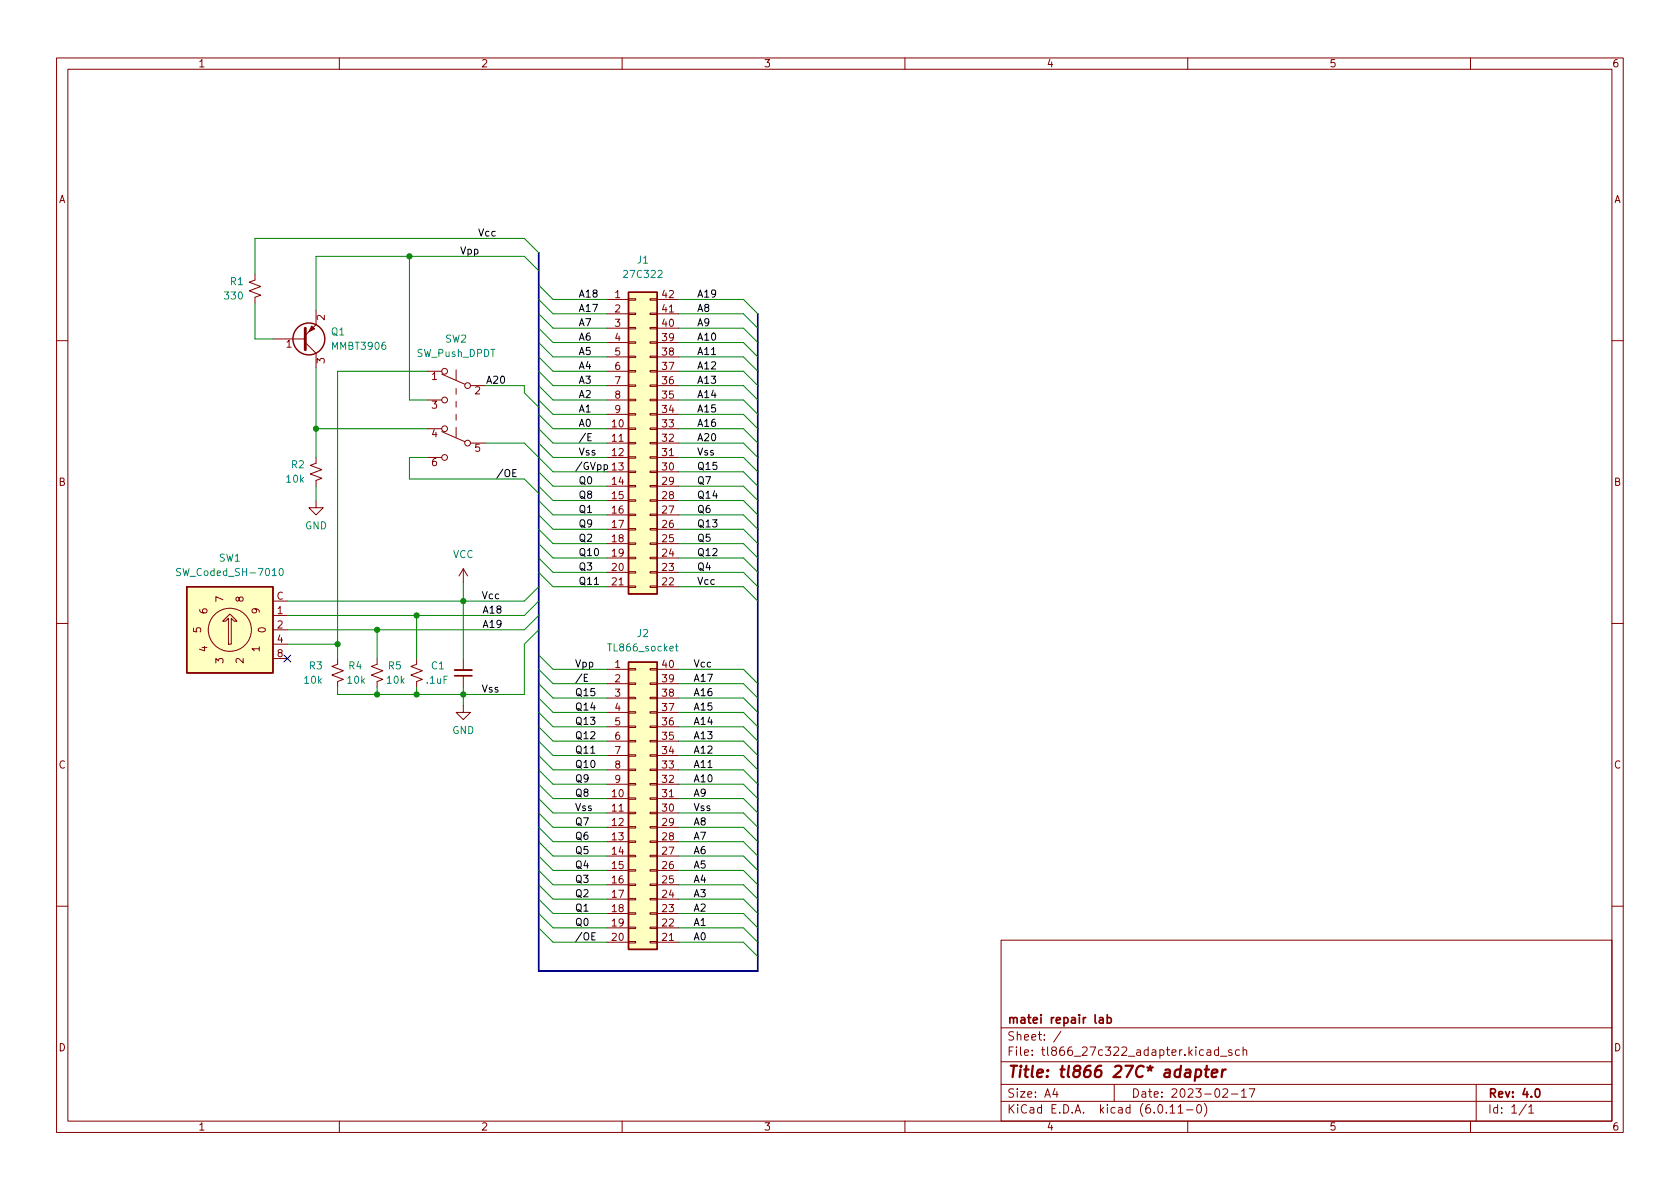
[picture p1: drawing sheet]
<svg xmlns="http://www.w3.org/2000/svg" width="297mm" height="210mm" viewBox="0 0 297 210" stroke-linecap="round" stroke-linejoin="round" font-family="sans-serif">
<g fill="none" stroke="#840000" stroke-width=".18">
<path d="M10 10.2h277v190.1h-277zM12 12.2h273v186.1h-273zM60 10.2v2M110 10.2v2M160 10.2v2M210 10.2v2M260 10.2v2M45.1 48.5v1l-1 .4 2 .8-2 .7 2 .8-1 .4v1M48.3 59.9h5.7M55.9 54.9v2.5l-1.9 1.9M57.3 55.8v.8l-.9-.8-.3 .2 .1 .5M107.3 53h3.8"/>
<path d="M107.3 55.5h3.8M107.3 58h3.8M111.1 57.9h1.3v.3h-1.3zM111.1 55.4h1.3v.2h-1.3zM111.1 52.8h1.3v.3h-1.3zM114.9 57.9h1.3v.3h-1.3zM114.9 55.4h1.3v.2h-1.3zM114.9 52.8h1.3v.3h-1.3zM116.2 53h3.8M116.2 55.5h3.8M116.2 58h3.8M118.4 55.2h.7"/>
<path d="M10 60.2h2M50.8 60.5l.3-.4v1.3M54 60.6l1.9 1.9v2.5M56.1 64.2v-.8l.5 .4 .1-.4h.5l.1 .2-.1 .6M75.6 65.7h2.5M75.6 70.7h2.5M75.6 75.8h2.5M76.4 70.9h.8l-.4 .5 .3 .1v.6l-.1 .1-.6-.1M76.5 66.2l.3-.4v1.3M76.8 75.9l-.3 1h.8M78.1 76.3l4.1 1.8M78.1 66.2l4.1 1.7"/>
<path d="M80.6 65.4v1.8M80.6 68.7v1M80.6 71v1M80.6 73.3v1M80.6 75.6v1.7M83.2 68.2h2.5M83.2 78.4h2.5M84.1 68.5l.5-.1 .2 .3-.8 1h.8M84.8 78.5h-.6l-.1 .7 .2-.2 .4 .1 .1 .2v.4l-.2 .1-.5-.1M107.3 65.7h3.8M107.3 68.2h3.8M107.3 70.7h3.8"/>
<path d="M107.3 75.8h3.8M107.3 78.4h3.8M107.3 73.3h3.8M107.3 63.1h3.8M107.3 60.6h3.8M109.5 78h.7M111.1 78.2h1.3v.3h-1.3zM111.1 75.7h1.3v.2h-1.3zM111.1 73.1h1.3v.3h-1.3zM111.1 70.6h1.3v.3h-1.3zM111.1 68.1h1.3v.2h-1.3zM111.1 65.5h1.3v.3h-1.3z"/>
<path d="M111.1 63h1.3v.2h-1.3zM111.1 60.4h1.3v.3h-1.3zM114.9 78.2h1.3v.3h-1.3zM114.9 75.7h1.3v.2h-1.3zM114.9 73.1h1.3v.3h-1.3zM114.9 70.6h1.3v.3h-1.3zM114.9 68.1h1.3v.2h-1.3zM114.9 65.5h1.3v.3h-1.3zM114.9 63h1.3v.2h-1.3zM114.9 60.4h1.3v.3h-1.3zM116.2 65.7h3.8M116.2 68.2h3.8"/>
<path d="M116.2 70.7h3.8M116.2 75.8h3.8M116.2 78.4h3.8M116.2 73.3h3.8M116.2 63.1h3.8M116.2 60.6h3.8M285 60.2h2M55.9 80.9v1l-1 .4 2 .8-2 .7 2 .8-1 .4v1M55.9 88.5v1.3h1.2l-1.2 1.3-1.3-1.3h1.3M75.6 80.9h2.5M77.1 81.1h-.4a.85 .85 0 0 0 0 1.3l.4-.2 .1-.4-.2-.2h-.4l-.1 .2M107.3 80.9h3.8"/>
<path d="M107.3 83.4h3.8M107.3 86h3.8M107.3 88.5h3.8M107.3 91.1h3.8M107.3 93.6h3.8M107.3 96.1h3.8M107.3 98.7h3.8M111.1 98.5h1.3v.3h-1.3zM111.1 96h1.3v.3h-1.3zM111.1 93.5h1.3v.2h-1.3zM111.1 90.9h1.3v.3h-1.3zM111.1 88.4h1.3v.2h-1.3z"/>
<path d="M111.1 85.8h1.3v.3h-1.3zM111.1 83.3h1.3v.3h-1.3zM111.1 80.8h1.3v.2h-1.3zM114.9 98.5h1.3v.3h-1.3zM114.9 96h1.3v.3h-1.3zM114.9 93.5h1.3v.2h-1.3zM114.9 90.9h1.3v.3h-1.3zM114.9 88.4h1.3v.2h-1.3zM114.9 85.8h1.3v.3h-1.3zM114.9 83.3h1.3v.3h-1.3zM114.9 80.8h1.3v.2h-1.3zM116.2 80.9h3.8"/>
<path d="M116.2 83.4h3.8M116.2 86h3.8M116.2 88.5h3.8M116.2 91.1h3.8M116.2 93.6h3.8M116.2 96.1h3.8M116.2 98.7h3.8M118.4 80.6h.7M10 110.2h2M39.4 109.8l1.2-1.2 1.3 1.2h-.5l-.5-.5v4.6h-.5v-4.6l-.5 .5zM48.3 108.8h2.5M48.3 111.4h2.5"/>
<path d="M48.3 113.9h2.5M48.3 116.5h2.5M48.3 106.3h2.5M59.7 116.5v1l-1 .4 2 .7-2 .8 2 .7-1 .4v1M66.7 116.5v1l-1 .4 2 .7-2 .8 2 .7-1 .4v1M73.7 116.5v1l-1.1 .4 2.1 .7-2.1 .8 2.1 .7-1 .4v1M81.9 100.6v2.5M81.9 116.5v2M81.9 119.5v2M81.9 100.6l.8 1.2M81.9 100.6l-.7 1.2M107.3 101.2h3.8"/>
<path d="M107.3 103.8h3.8M107.3 118.4h3.8M109.5 103.4h.7M111.1 103.6h1.3v.3h-1.3zM111.1 101.1h1.3v.2h-1.3zM111.1 118.2h1.3v.3h-1.3zM114.9 103.6h1.3v.3h-1.3zM114.9 101.1h1.3v.2h-1.3zM114.9 118.2h1.3v.3h-1.3zM116.2 101.2h3.8M116.2 103.8h3.8M116.2 118.4h3.8"/>
<path d="M285 110.2h2M81.9 124.7v1.3h-1.3l1.3 1.2 1.3-1.2h-1.3M107.3 120.9h3.8M107.3 123.4h3.8M107.3 138.7h3.8M107.3 136.1h3.8M107.3 133.6h3.8M107.3 131.1h3.8M107.3 128.5h3.8M107.3 126h3.8M111.1 138.6h1.3v.2h-1.3zM111.1 136h1.3v.3h-1.3z"/>
<path d="M111.1 133.5h1.3v.2h-1.3zM111.1 130.9h1.3v.3h-1.3zM111.1 128.4h1.3v.2h-1.3zM111.1 125.9h1.3v.2h-1.3zM111.1 123.3h1.3v.3h-1.3zM111.1 120.8h1.3v.2h-1.3zM114.9 138.6h1.3v.2h-1.3zM114.9 136h1.3v.3h-1.3zM114.9 133.5h1.3v.2h-1.3zM114.9 130.9h1.3v.3h-1.3zM114.9 128.4h1.3v.2h-1.3zM114.9 125.9h1.3v.2h-1.3z"/>
<path d="M114.9 123.3h1.3v.3h-1.3zM114.9 120.8h1.3v.2h-1.3zM116.2 120.9h3.8M116.2 123.4h3.8M116.2 138.7h3.8M116.2 136.1h3.8M116.2 133.6h3.8M116.2 131.1h3.8M116.2 128.5h3.8M116.2 126h3.8M107.3 141.2h3.8M107.3 143.8h3.8"/>
<path d="M107.3 146.3h3.8M107.3 148.8h3.8M107.3 151.4h3.8M107.3 153.9h3.8M107.3 156.5h3.8M107.3 159h3.8M109.5 143.4h.7M111.1 158.9h1.3v.2h-1.3zM111.1 156.3h1.3v.3h-1.3zM111.1 153.8h1.3v.2h-1.3zM111.1 151.3h1.3v.2h-1.3zM111.1 148.7h1.3v.3h-1.3z"/>
<path d="M111.1 146.2h1.3v.2h-1.3zM111.1 143.6h1.3v.3h-1.3zM111.1 141.1h1.3v.2h-1.3zM114.9 158.9h1.3v.2h-1.3zM114.9 156.3h1.3v.3h-1.3zM114.9 153.8h1.3v.2h-1.3zM114.9 151.3h1.3v.2h-1.3zM114.9 148.7h1.3v.3h-1.3zM114.9 146.2h1.3v.2h-1.3zM114.9 143.6h1.3v.3h-1.3zM114.9 141.1h1.3v.2h-1.3zM116.2 141.2h3.8"/>
<path d="M116.2 143.8h3.8M116.2 146.3h3.8M116.2 148.8h3.8M116.2 151.4h3.8M116.2 153.9h3.8M116.2 156.5h3.8M116.2 159h3.8M118.4 140.9h.7M10 160.2h2M107.3 161.5h3.8M107.3 164.1h3.8M107.3 166.6h3.8"/>
<path d="M111.1 166.5h1.3v.2h-1.3zM111.1 164h1.3v.2h-1.3zM111.1 161.4h1.3v.3h-1.3zM114.9 166.5h1.3v.2h-1.3zM114.9 164h1.3v.2h-1.3zM114.9 161.4h1.3v.3h-1.3zM116.2 161.5h3.8M116.2 164.1h3.8M116.2 166.6h3.8M118.4 166.3h.7M177 166.3h108v32h-108zM285 160.2h2"/>
<path d="M60 198.3v2M110 198.3v2M160 198.3v2M177 194.8h108M177 191.8h108M177 187.8h108M177 181.8h108M182.5 186.5v.1M182.5 185.7v.1M184.6 183.8v.1M184.6 183v.1M187.6 182.4l-1.3 1.9"/>
<path d="M197 191.8v3M210 198.3v2M211.8 195.4l.1-.1a.81 .81 0 0 1 .6 .7 .81 .81 0 0 1-.3 .8h-.1a.81 .81 0 0 1-.6-.6 .81 .81 0 0 1 .3-.8zM212.9 195.1a1.72 1.72 0 0 1 0 2.3M215.8 186.8h1.1M217.7 193.5h1.2M217.8 185.7l-.4-.1-.2 .2 .1 .3 .5 .1v.4h-.6M219.1 185.7l-.4-.1-.3 .3v.4l.2 .3h.5M219.5 193l.4-.5v1.5M219.5 194h.9M219.8 185.8l.2-.2 .4 .1v.9M219.8 185.1v1.5"/>
<path d="M220.9 192.5h1l-.7 1.5M260 198.3v2M261 191.8v6.5M270.3 195.8l.4-.5v1.5M270.3 196.8h.9"/>
<circle cx="78.6" cy="70.7" r=".51"/>
<circle cx="78.6" cy="75.8" r=".51"/>
<circle cx="78.6" cy="65.7" r=".51"/>
<circle cx="82.7" cy="68.2" r=".51"/>
<circle cx="82.7" cy="78.4" r=".51"/>
<circle cx="78.6" cy="80.9" r=".51"/>
<circle cx="40.6" cy="111.4" r="3.8"/>
</g>
<path d="M194.7 188.5a.91 .91 0 0 0-1 .8l-.1 .8 .1 .3a.66 .66 0 0 0 1-.3l.1-.5-.2-.3a.66 .66 0 0 0-1 .3" fill="none" stroke="#840000" stroke-width=".4"/>
<path d="M80.4 119.5h3M184.1 179.4v.2M184.1 179.9v1" fill="none" stroke="#840000" stroke-width=".3"/>
<path d="M54 58v3.8" fill="none" stroke="#840000" stroke-width=".51"/>
<path d="M55.1 57.7l.5 .5-1 .5z" fill="#840000" stroke="#840000" stroke-width=".18"/>
<g fill="none" stroke="#840000" stroke-width=".25">
<path d="M111.1 51.7h5.1v53.3h-5.1zM33 103.8h15.3v15.2h-15.3zM111.1 117.1h5.1v50.8h-5.1z"/>
<circle cx="54.6" cy="59.9" r="2.82"/>
</g>
<path d="M116.4 47.9l.4-.1 .3 .4-.8 .9h.8M68.1 60.5l-.3 .1a.86 .86 0 0 0 0 1.2l.4-.1v-.5l-.2-.2-.4 .1-.1 .1M48.1 100.9l.4-.4v1.3M48.1 101.8h.8M49.5 100.6l.2-.1a.68 .68 0 0 1 .4 .7 .68 .68 0 0 1-.4 .6l-.2-.1-.2-.4zM118.4 114.7l.6-.1v-.3h-.4l-.2 .2 .1 .6h.5M119.4 114.3h.5M119.6 113.9v1l.3 .2" fill="none" stroke="#008484" stroke-width=".18"/>
<g fill="#ffffc2" stroke="#ffffc2" stroke-width=".18">
<path d="M111.1 51.7h5.1v53.3h-5.1z"/>
<path d="M33 103.8h15.3v15.2h-15.3z"/>
<path d="M111.1 117.1h5.1v50.8h-5.1z"/>
</g>
<path d="M80.4 118.5h3" fill="none" stroke="#840000" stroke-width=".33"/>
<path d="M104.5 76.7h-.6v1.2h.6M91.3 83h-.6v1.3h.6M106.8 82.2h.4l.2 .2-.1 .6h-.5M103.9 119.2h-.6v1.3h.6M105.2 164.9h-.6v1.3h.6" fill="none" stroke="#000" stroke-width=".18"/>
<path d="M95.2 44.7v127h38.8v-116.2" fill="none" stroke="#000084" stroke-width=".3"/>
<g fill="none" stroke="#008400" stroke-width=".18">
<path d="M45.1 53.6v6.3h3.2M72.4 45.3v25.4h3.2M95.2 47.9l-2.5-2.6h-36.8v9.6M95.2 50.4l2.6 2.6h9.5M95.2 53l2.6 2.5h9.5M95.2 55.5l2.6 2.5h9.5M95.2 58l2.6 2.6h9.5M95.2 44.7l-2.5-2.5h-47.6v6.3M120 53h11.4l2.6 2.5M120 55.5h11.4l2.6 2.5M120 58h11.4l2.6 2.6M55.9 65v15.9"/>
<path d="M55.9 75.8h19.7M75.6 65.7h-15.9v50.8M85.7 68.2h7v1.3l2.5 2.5M85.7 78.4h7l5.1 5h9.5M95.2 75.8l2.6 2.6h9.5M95.2 78.4l2.6 2.5h9.5M95.2 68.2l2.6 2.5h9.5M95.2 63.1l2.6 2.6h9.5M95.2 73.3l2.6 2.5h9.5M95.2 70.7l2.6 2.6h9.5M95.2 65.7l2.6 2.5h9.5M95.2 60.6l2.6 2.5h9.5"/>
<path d="M120 78.4h11.4l2.6 2.5M120 70.7h11.4l2.6 2.6M120 65.7h11.4l2.6 2.5M120 75.8h11.4l2.6 2.6M120 73.3h11.4l2.6 2.5M120 60.6h11.4l2.6 2.5M120 68.2h11.4l2.6 2.5M120 63.1h11.4l2.6 2.6M55.9 86v2.5M75.6 80.9h-3.2v3.8h20.3l2.5 2.5M95.2 83.4l2.6 2.6h9.5M95.2 98.7l2.6 2.5h9.5"/>
<path d="M95.2 96.1l2.6 2.6h9.5M95.2 88.5l2.6 2.6h9.5M95.2 86l2.6 2.5h9.5M95.2 91.1l2.6 2.5h9.5M95.2 93.6l2.6 2.5h9.5M120 83.4h11.4l2.6 2.6M120 86h11.4l2.6 2.5M120 98.7h11.4l2.6 2.5M120 80.9h11.4l2.6 2.5M120 91.1h11.4l2.6 2.5M120 88.5h11.4l2.6 2.6M120 93.6h11.4l2.6 2.5"/>
<path d="M120 96.1h11.4l2.6 2.6M50.8 113.9h8.9M66.7 111.4v5.1M73.7 108.8v7.7M81.9 103.1v13.4M95.2 111.4l-2.5 2.5v8.9h-33v-1.3M95.2 106.3l-2.5 2.5h-41.9M95.2 108.8l-2.5 2.6h-41.9M95.2 103.8l-2.5 2.5h-41.9M95.2 101.2l2.6 2.6h9.5M95.2 118.4l2.6 2.5h9.5M95.2 115.8l2.6 2.6h9.5"/>
<path d="M120 101.2h11.4l2.6 2.6M120 103.8h11.4l2.6 2.5M120 118.4h11.4l2.6 2.5M66.7 121.5v1.3M73.7 121.5v1.3M81.9 121.5v3.2M95.2 120.9l2.6 2.5h9.5M95.2 128.5l2.6 2.6h9.5M95.2 126l2.6 2.5h9.5M95.2 136.1l2.6 2.6h9.5M95.2 133.6l2.6 2.5h9.5M95.2 123.4l2.6 2.6h9.5"/>
<path d="M95.2 131.1l2.6 2.5h9.5M95.2 138.7l2.6 2.5h9.5M120 123.4h11.4l2.6 2.6M120 131.1h11.4l2.6 2.5M120 120.9h11.4l2.6 2.5M120 128.5h11.4l2.6 2.6M120 138.7h11.4l2.6 2.5M120 136.1h11.4l2.6 2.6M120 126h11.4l2.6 2.5M120 133.6h11.4l2.6 2.5M95.2 141.2l2.6 2.6h9.5M95.2 148.8l2.6 2.6h9.5"/>
<path d="M95.2 146.3l2.6 2.5h9.5M95.2 156.5l2.6 2.5h9.5M95.2 153.9l2.6 2.6h9.5M95.2 159l2.6 2.5h9.5M95.2 151.4l2.6 2.5h9.5M95.2 143.8l2.6 2.5h9.5M120 143.8h11.4l2.6 2.5M120 151.4h11.4l2.6 2.5M120 148.8h11.4l2.6 2.6M120 159h11.4l2.6 2.5M120 156.5h11.4l2.6 2.5M120 153.9h11.4l2.6 2.6"/>
<path d="M120 141.2h11.4l2.6 2.6M120 146.3h11.4l2.6 2.5M95.2 161.5l2.6 2.6h9.5M95.2 164.1l2.6 2.5h9.5M120 161.5h11.4l2.6 2.6M120 164.1h11.4l2.6 2.5M120 166.6h11.4l2.6 2.6"/>
</g>
<path d="M50.2 115.8l1.2 1.3M51.4 115.8l-1.2 1.3" fill="none" stroke="#000084" stroke-width=".18"/>
<g fill="#008400" stroke="#008400" stroke-width=".18">
<circle cx="55.9" cy="75.8" r=".46"/>
<circle cx="66.7" cy="111.4" r=".46"/>
<circle cx="59.7" cy="113.9" r=".46"/>
<circle cx="66.7" cy="122.8" r=".46"/>
<circle cx="73.7" cy="122.8" r=".46"/>
<circle cx="73.7" cy="108.8" r=".46"/>
<circle cx="81.9" cy="106.3" r=".46"/>
<circle cx="81.9" cy="122.8" r=".46"/>
<circle cx="72.4" cy="45.3" r=".46"/>
</g>
<g font-size="2.8" fill="#840000">
<text x="178" y="191.2">Title:</text>
<text x="187.3" y="191.2">tl866</text>
<text x="197.1" y="191.2">27C*</text>
<text x="206.3" y="191.2">adapter</text>
</g>
<g font-size="2.1" fill="#840000">
<text x="178" y="184.5">Sheet:</text>
<text x="178" y="181.5">matei</text>
<text x="185.7" y="181.5">repair</text>
<text x="193.7" y="181.5">lab</text>
<text x="178" y="187.2">File:</text>
<text x="184.4" y="187.2">tl866_27c322_adapter.kicad_sch</text>
<text x="178" y="197.4">KiCad</text>
<text x="178" y="194.6">Size:</text>
<text x="184.7" y="194.6">A4</text>
<text x="185.7" y="197.4">E.D.A.</text>
<text x="194.6" y="197.4">kicad</text>
<text x="200" y="194.6">Date:</text>
<text x="201.8" y="197.4">(6.0.11-0)</text>
<text x="207" y="194.6">2023-02-17</text>
<text x="263" y="194.6">Rev:</text>
<text x="263" y="197.4">Id:</text>
<text x="267.1" y="197.4">1/1</text>
<text x="269.1" y="194.6">4.0</text>
</g>
<g font-size="1.8" fill="#840000">
<text x="35" y="12.3">1</text>
<text x="85" y="12.3">2</text>
<text x="135" y="12.3">3</text>
<text x="185" y="12.3">4</text>
<text x="235" y="12.3">5</text>
<text x="285" y="12.3">6</text>
<text x="10.4" y="36.3">A</text>
<text x="285.4" y="36.3">A</text>
<text x="108.5" y="52.7">1</text>
<text x="116.8" y="52.7">42</text>
<text x="108.5" y="55.2">2</text>
<text x="108.5" y="57.8">3</text>
<text x="116.8" y="57.8">40</text>
<text x="116.8" y="55.2">41</text>
<text x="50.4" y="62.2">1</text>
<text x="108.5" y="60.3">4</text>
<text x="108.5" y="62.9">5</text>
<text x="108.5" y="65.4">6</text>
<text x="116.8" y="65.4">37</text>
<text x="116.8" y="62.9">38</text>
<text x="116.8" y="60.3">39</text>
<text x="76.2" y="68">1</text>
<text x="108.5" y="67.9">7</text>
<text x="108.5" y="70.5">8</text>
<text x="116.8" y="70.5">35</text>
<text x="116.8" y="67.9">36</text>
<text x="107.9" y="75.6">10</text>
<text x="108.5" y="73">9</text>
<text x="116.8" y="75.6">33</text>
<text x="116.8" y="73">34</text>
<text x="76.2" y="78.1">4</text>
<text x="107.9" y="78.1">11</text>
<text x="107.9" y="80.6">12</text>
<text x="107.9" y="83.2">13</text>
<text x="116.8" y="83.2">30</text>
<text x="116.8" y="80.6">31</text>
<text x="116.8" y="78.1">32</text>
<text x="10.3" y="86.3">B</text>
<text x="107.9" y="85.7">14</text>
<text x="107.9" y="88.3">15</text>
<text x="116.8" y="88.3">28</text>
<text x="116.8" y="85.7">29</text>
<text x="285.3" y="86.3">B</text>
<text x="107.9" y="90.8">16</text>
<text x="107.9" y="93.3">17</text>
<text x="107.9" y="95.9">18</text>
<text x="116.8" y="95.9">25</text>
<text x="116.8" y="93.3">26</text>
<text x="116.8" y="90.8">27</text>
<text x="107.9" y="98.4">19</text>
<text x="107.9" y="101">20</text>
<text x="116.8" y="101">23</text>
<text x="116.8" y="98.4">24</text>
<text x="39.9" y="106.6" transform="rotate(-90 39.9 106.6)">7</text>
<text x="43.4" y="106.6" transform="rotate(-90 43.4 106.6)">8</text>
<text x="48.8" y="106">C</text>
<text x="107.9" y="103.5">21</text>
<text x="116.8" y="103.5">22</text>
<text x="35.9" y="112.1" transform="rotate(-90 35.9 112.1)">5</text>
<text x="37" y="108.7" transform="rotate(-90 37 108.7)">6</text>
<text x="46.3" y="108.7" transform="rotate(-90 46.3 108.7)">9</text>
<text x="47.4" y="112.1" transform="rotate(-90 47.4 112.1)">0</text>
<text x="48.8" y="108.6">1</text>
<text x="48.8" y="111.1">2</text>
<text x="48.8" y="113.7">4</text>
<text x="37" y="115.4" transform="rotate(-90 37 115.4)">4</text>
<text x="39.9" y="117.5" transform="rotate(-90 39.9 117.5)">3</text>
<text x="43.4" y="117.5" transform="rotate(-90 43.4 117.5)">2</text>
<text x="46.3" y="115.4" transform="rotate(-90 46.3 115.4)">1</text>
<text x="48.8" y="116.2">8</text>
<text x="108.5" y="118.1">1</text>
<text x="116.8" y="118.1">40</text>
<text x="108.5" y="120.6">2</text>
<text x="108.5" y="123.2">3</text>
<text x="108.5" y="125.7">4</text>
<text x="116.8" y="125.7">37</text>
<text x="116.8" y="123.2">38</text>
<text x="116.8" y="120.6">39</text>
<text x="108.5" y="128.3">5</text>
<text x="108.5" y="130.8">6</text>
<text x="116.8" y="130.8">35</text>
<text x="116.8" y="128.3">36</text>
<text x="10.3" y="136.3">C</text>
<text x="108.5" y="133.3">7</text>
<text x="108.5" y="135.9">8</text>
<text x="116.8" y="135.9">33</text>
<text x="116.8" y="133.3">34</text>
<text x="285.3" y="136.3">C</text>
<text x="107.9" y="141">10</text>
<text x="107.9" y="143.5">11</text>
<text x="108.5" y="138.4">9</text>
<text x="116.8" y="143.5">30</text>
<text x="116.8" y="141">31</text>
<text x="116.8" y="138.4">32</text>
<text x="107.9" y="146">12</text>
<text x="107.9" y="148.6">13</text>
<text x="116.8" y="148.6">28</text>
<text x="116.8" y="146">29</text>
<text x="107.9" y="151.1">14</text>
<text x="107.9" y="153.7">15</text>
<text x="116.8" y="153.7">26</text>
<text x="116.8" y="151.1">27</text>
<text x="107.9" y="156.2">16</text>
<text x="107.9" y="158.7">17</text>
<text x="107.9" y="161.3">18</text>
<text x="116.8" y="161.3">23</text>
<text x="116.8" y="158.7">24</text>
<text x="116.8" y="156.2">25</text>
<text x="107.9" y="163.8">19</text>
<text x="107.9" y="166.4">20</text>
<text x="116.8" y="166.4">21</text>
<text x="116.8" y="163.8">22</text>
<text x="10.3" y="186.3">D</text>
<text x="285.3" y="186.3">D</text>
<text x="35" y="200.3">1</text>
<text x="85" y="200.3">2</text>
<text x="135" y="200.3">3</text>
<text x="185" y="200.3">4</text>
<text x="235" y="200.3">5</text>
<text x="285" y="200.3">6</text>
</g>
<g font-size="1.8">
<text x="84.5" y="41.8">Vcc</text>
<text x="81.3" y="45">Vpp</text>
<text x="102.2" y="52.6">A18</text>
<text x="123.2" y="52.6">A19</text>
<text x="102.2" y="55.1">A17</text>
<text x="102.2" y="57.7">A7</text>
<text x="123.2" y="55.1">A8</text>
<text x="123.2" y="57.7">A9</text>
<text x="102.2" y="62.8">A5</text>
<text x="102.2" y="60.2">A6</text>
<text x="102.2" y="65.3">A4</text>
<text x="123.2" y="65.3">A12</text>
<text x="123.2" y="62.8">A11</text>
<text x="123.2" y="60.2">A10</text>
<text x="85.9" y="67.8">A20</text>
<text x="102.2" y="70.4">A2</text>
<text x="102.2" y="67.8">A3</text>
<text x="123.2" y="70.4">A14</text>
<text x="123.2" y="67.8">A13</text>
<text x="102.2" y="75.5">A0</text>
<text x="102.2" y="72.9">A1</text>
<text x="123.2" y="72.9">A15</text>
<text x="123.2" y="75.5">A16</text>
<text x="101.6" y="83.1">/GVpp</text>
<text x="102.2" y="80.5">Vss</text>
<text x="102.2" y="78">/E</text>
<text x="123.2" y="83.1">Q15</text>
<text x="123.2" y="78">A20</text>
<text x="123.2" y="80.5">Vss</text>
<text x="87.6" y="84.4">/OE</text>
<text x="102.2" y="88.2">Q8</text>
<text x="102.2" y="85.6">Q0</text>
<text x="123.2" y="88.2">Q14</text>
<text x="123.2" y="85.6">Q7</text>
<text x="102.2" y="93.2">Q9</text>
<text x="102.2" y="95.8">Q2</text>
<text x="102.2" y="90.7">Q1</text>
<text x="123.2" y="93.2">Q13</text>
<text x="123.2" y="95.8">Q5</text>
<text x="123.2" y="90.7">Q6</text>
<text x="102.2" y="100.9">Q3</text>
<text x="102.2" y="98.3">Q10</text>
<text x="123.2" y="100.9">Q4</text>
<text x="123.2" y="98.3">Q12</text>
<text x="85.1" y="105.9">Vcc</text>
<text x="102.2" y="103.4">Q11</text>
<text x="123.2" y="103.4">Vcc</text>
<text x="85.2" y="111">A19</text>
<text x="85.2" y="108.5">A18</text>
<text x="101.6" y="118">Vpp</text>
<text x="122.6" y="118">Vcc</text>
<text x="85.1" y="122.5">Vss</text>
<text x="101.6" y="125.6">Q14</text>
<text x="101.6" y="123.1">Q15</text>
<text x="101.6" y="120.5">/E</text>
<text x="122.6" y="123.1">A16</text>
<text x="122.6" y="120.5">A17</text>
<text x="122.6" y="125.6">A15</text>
<text x="101.6" y="128.2">Q13</text>
<text x="101.6" y="130.7">Q12</text>
<text x="122.6" y="130.7">A13</text>
<text x="122.6" y="128.2">A14</text>
<text x="101.6" y="133.2">Q11</text>
<text x="101.6" y="135.8">Q10</text>
<text x="122.6" y="133.2">A12</text>
<text x="122.6" y="135.8">A11</text>
<text x="101.6" y="138.3">Q9</text>
<text x="101.6" y="143.4">Vss</text>
<text x="101.6" y="140.9">Q8</text>
<text x="122.6" y="140.9">A9</text>
<text x="122.6" y="138.3">A10</text>
<text x="122.6" y="143.4">Vss</text>
<text x="101.6" y="148.5">Q6</text>
<text x="101.6" y="145.9">Q7</text>
<text x="122.6" y="148.5">A7</text>
<text x="122.6" y="145.9">A8</text>
<text x="101.6" y="153.6">Q4</text>
<text x="101.6" y="151">Q5</text>
<text x="122.6" y="151">A6</text>
<text x="122.6" y="153.6">A5</text>
<text x="101.6" y="161.2">Q1</text>
<text x="101.6" y="158.6">Q2</text>
<text x="101.6" y="156.1">Q3</text>
<text x="122.6" y="158.6">A3</text>
<text x="122.6" y="161.2">A2</text>
<text x="122.6" y="156.1">A4</text>
<text x="101.6" y="163.7">Q0</text>
<text x="101.6" y="166.3">/OE</text>
<text x="122.6" y="163.7">A1</text>
<text x="122.6" y="166.3">A0</text>
</g>
<g font-size="1.8" fill="#008484">
<text x="112.5" y="47">J1</text>
<text x="39.4" y="53.3">330</text>
<text x="40.5" y="50.8">R1</text>
<text x="109.9" y="49.5">27C322</text>
<text x="58.4" y="59.7">Q1</text>
<text x="58.4" y="62.2">MMBT3906</text>
<text x="73.6" y="63.5">SW_Push_DPDT</text>
<text x="78.6" y="61">SW2</text>
<text x="51.3" y="83.2">R2</text>
<text x="50.4" y="85.7">10k</text>
<text x="53.9" y="94">GND</text>
<text x="38.6" y="99.7">SW1</text>
<text x="80" y="99.1">VCC</text>
<text x="30.9" y="102.2">SW_Coded_SH-7010</text>
<text x="112.5" y="113">J2</text>
<text x="54.5" y="118.7">R3</text>
<text x="61.5" y="118.7">R4</text>
<text x="68.5" y="118.7">R5</text>
<text x="76.1" y="118.7">C1</text>
<text x="107.2" y="115.6">TL866_socket</text>
<text x="53.5" y="121.3">10k</text>
<text x="61.2" y="121.3">10k</text>
<text x="68.2" y="121.3">10k</text>
<text x="75.2" y="121.3">.1uF</text>
<text x="79.9" y="130.2">GND</text>
</g>
</svg>
